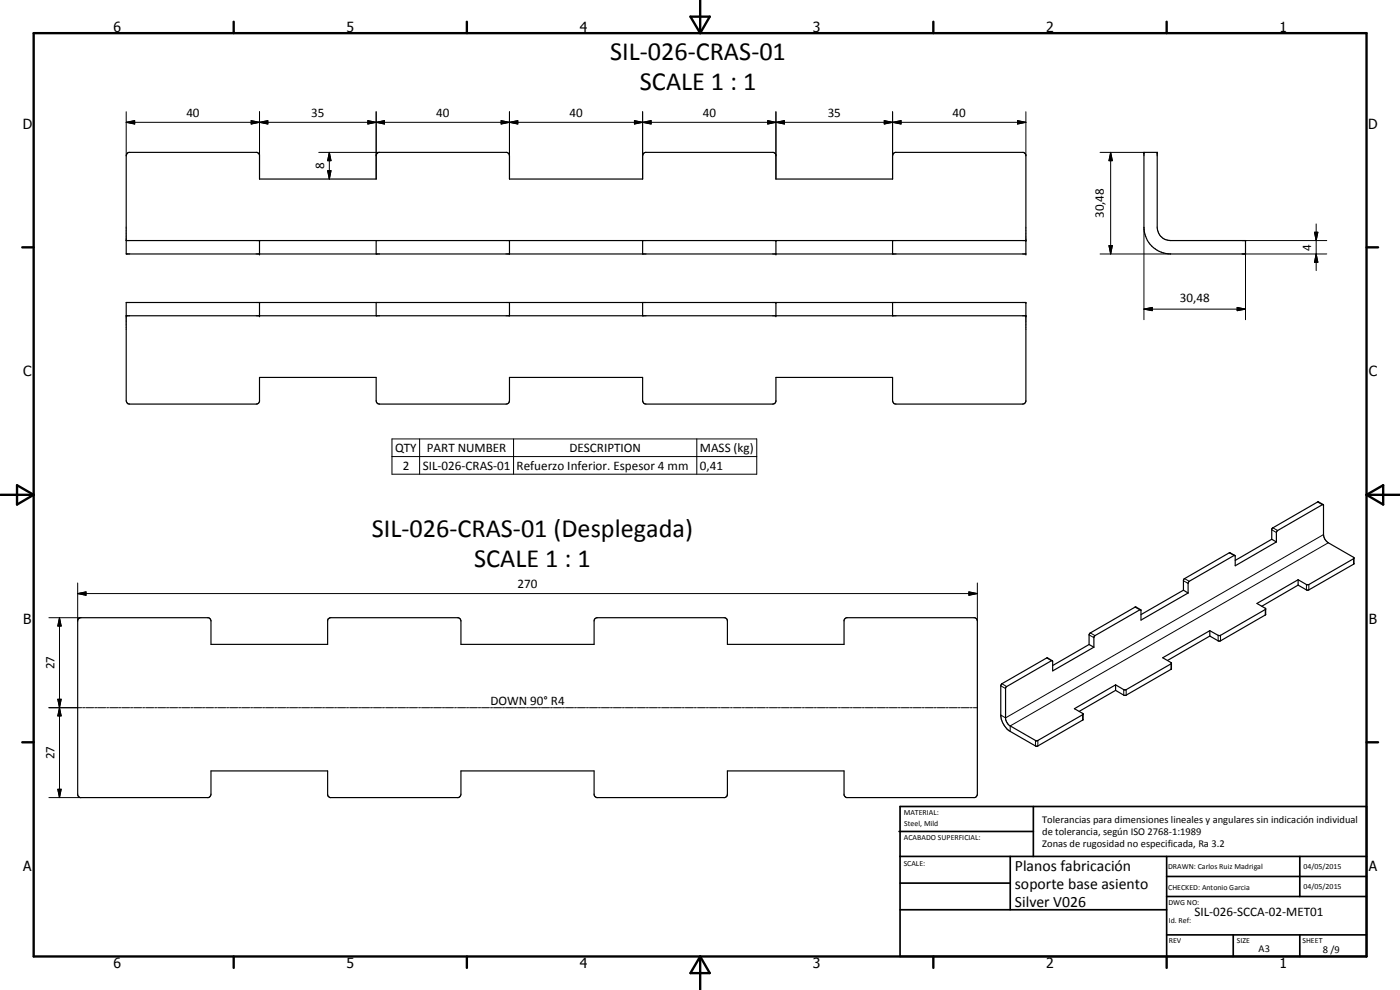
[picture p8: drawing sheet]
<svg xmlns="http://www.w3.org/2000/svg" width="420mm" height="297mm" viewBox="0 0 420 297" stroke-linecap="round" stroke-linejoin="round" font-family="sans-serif">
<g fill="none" stroke="#000" stroke-width=".35">
<path d="M38.3 45.9l.4-.2h38.4l.8 .8v7.2h35v-7l.2-.6 .6-.4h38.4l.6 .4 .2 .6v7h40v-7l.3-.8 .5-.2h38.4l.8 .8v7.2h35v-7l.4-.8 .4-.2h38.4l.8 .8v29.7h-270v-29.5zM343.3 45.7h4v22.5a4 4 0 0 0 4 4h22.5v4h-22.5a8 8 0 0 1-8-8zM37.9 72.2h270M77.9 72.2v4M112.9 72.2v4M152.9 72.2v4M192.9 72.2v4M232.9 72.2v4M267.9 72.2v4M37.9 94.7h270M37.9 90.8h270v29.6l-.4 .6-.6 .2h-38l-.6-.2-.4-.8v-7h-35v7.2l-.6 .8h-38.4l-.7-.2-.3-.8v-7h-40v7l-.2 .7-.4 .3h-38.4l-.8-.3-.2-.7v-7h-35v7.2l-.6 .8h-38.4l-.6-.2-.4-.8zM77.9 90.8v3.9"/>
<path d="M112.9 90.8v3.9M152.9 90.8v3.9M192.9 90.8v3.9M232.9 90.8v3.9M267.9 90.8v3.9M397.1 151.4l-1.5-.9-13.7 7.9-.2 .4v3M397.2 151.4l-13.9 7.9-.2 .5v2.8M397.2 151.4v9a3 3 0 0 0 1.4 2.5l7.6 4.3 .1 2-13.5 7.8h-.7l-2.5-1.4M355.2 177.1l1.4 .8M355.2 177.1l-12.8 7.3M356.6 177.9l-14.2 8.2-.1-3.2M370.6 166.7l-13.7 7.7-.3 .5v3"/>
<path d="M370.6 166.7l-1.7-.8-13.5 7.8-.2 .4v3M381.7 161.8l1.4 .8M381.7 161.8l-11 6.3M383.1 162.6l-12.4 7.2-.1-3.1M389.6 173.9l-12.4 7.2 2.6 1.4-.1 2-13.4 7.8h-.7l-2.5-1.5M389.6 175.6l-10.9 6.3M389.6 173.9v1.7M406.3 167.5l-13.5 7.9h-.7l-2.5-1.5M23.5 185.7l.6-.4h38.4l.6 .4 .2 .6v7h35v-7.2l.2-.4 .6-.4h38.4l.6 .4 .2 .6v7h40v-7l.2-.6 .6-.4h38.4l.6 .4 .2 .6v7h35v-7.2l.8-.8h38.4l.6 .4 .2 .6v52.2l-.8 .8h-38.4l-.8-.8v-7.2h-35v7l-.2 .6-.6 .4h-38.4l-.6-.4-.2-.6v-7h-40v7l-.3 .8-.5 .2h-38.4l-.8-.8v-7.2h-35v7l-.4 .8-.4 .2h-38.4l-.8-.8v-52.4zM315.8 198.2l-1.7-.8-13.5 7.8-.3 .6v8.7a6.3 6.3 0 0 0 2.9 5l7.7 4.4h.5l13.6-7.9v-1.9l-2.6-1.5 12.4-7.1M326.8 193.4l1.5 .8M326.8 193.4l-10.9 6.3"/>
<path d="M328.3 194.2l-12.4 7.1v-2.8l-.4-.3-13.5 7.8-.2 .5v9.2l.3 .9 .8 1.1 8 4.5h.5l13.7-7.9M342.3 182.9l-1.6-.8-13.6 7.9-.3 .5v2.9M342.3 182.9l-13.8 7.9-.2 .4v3M351.6 199l-13.6 7.9h-.7l-2.5-1.4M363.1 189.2l-14.2 8.2 2.7 1.5-.2 1.9-13.4 7.8h-.7l-2.5-1.5M363.1 190.8l-12.7 7.4M363.1 189.2v1.6M379.8 182.8l-13.5 7.8h-.7l-2.5-1.4M334.8 207.1l-10.9 6.3M334.8 205.5v1.6"/>
</g>
<g fill="#000">
<circle cx="343.3" cy="45.7" r=".18"/>
<circle cx="347.3" cy="45.7" r=".18"/>
<circle cx="77.9" cy="72.2" r=".18"/>
<circle cx="77.9" cy="76.2" r=".18"/>
<circle cx="232.9" cy="72.2" r=".18"/>
<circle cx="232.9" cy="76.2" r=".18"/>
<circle cx="307.9" cy="76.2" r=".18"/>
<circle cx="307.9" cy="72.2" r=".18"/>
<circle cx="373.8" cy="76.2" r=".18"/>
<circle cx="373.8" cy="72.2" r=".18"/>
<circle cx="77.9" cy="94.7" r=".18"/>
<circle cx="77.9" cy="90.8" r=".18"/>
<circle cx="232.9" cy="94.7" r=".18"/>
<circle cx="232.9" cy="90.8" r=".18"/>
<circle cx="307.9" cy="90.8" r=".18"/>
<circle cx="307.9" cy="94.7" r=".18"/>
</g>
<g fill="none" stroke="#000" stroke-width=".3">
<path d="M37.9 36.7l2.5-.5v1zM37.9 36.7h270M37.9 33.5v13.2M75.4 36.2l2.5 .5-2.5 .5zM75.4 36.2l5 1v-1l-5 1zM77.9 36.7l2.5-.5v1zM77.9 33.5v20.2M110.4 36.2l2.5 .5-2.5 .5zM110.4 36.2v1l5-1v1zM112.9 36.7l2.5-.5v1zM112.9 33.5v20.2M150.4 36.2l2.5 .5-2.5 .5z"/>
<path d="M150.4 36.2l5 1v-1l-5 1zM152.9 36.7l2.5-.5v1zM152.9 33.5v20.2M190.4 36.2l2.5 .5-2.5 .5zM192.9 36.7l2.5-.5v1zM192.9 33.5v20.2M230.4 36.2l2.5 .5-2.5 .5zM232.9 36.7l2.5-.5v1zM232.9 33.5v20.2M265.4 36.2l2.5 .5-2.5 .5zM267.9 36.7l2.5-.5v1zM267.9 33.5v20.2"/>
<path d="M305.4 36.2l2.5 .5-2.5 .5zM307.9 33.5v13.2M95.7 45.7h18.2M98.3 51.2h1l-.5 2.5zM98.8 45.7l.5 2.5h-1zM98.8 45.7v8M330.1 45.7h13.2M333.3 45.7l.5 2.5h-1zM333.3 45.7v30.5M330.1 76.2h21.2M332.8 73.7h1l-.5 2.5zM343.3 68.2v27.7"/>
<path d="M372.8 76.2h25.4M372.8 72.2h25.4M373.8 76.2v19.7M394.5 69.7h1l-.5 2.5zM395 76.2l.5 2.5h-1zM395 67.2v14M343.3 92.8l2.5-.6v1zM343.3 92.8h30.5M371.3 92.2l2.5 .6-2.5 .4zM117.6 131.7h109.5v10.6h-109.5zM117.6 137h109.5M125.9 131.7v10.6"/>
<path d="M154.1 131.7v10.6M209.1 131.7v10.6M381.7 159l1.4 .8M382 158.4l1.4 .8M395.4 150.6l1.5 .8M23.3 178.1l2.5-.5v1zM23.3 178.1h270M23.3 174.9v11.4M290.8 177.6l2.5 .5-2.5 .5zM293.3 174.9v11.4M355.2 174.2l1.4 .8M355.5 173.6l1.4 .8"/>
<path d="M368.9 165.9l1.5 .8M392.1 175.4v1.6M392.8 175.4v1.6M397.2 160.4l-95.4 55-1.5-.9M398.6 162.9l-95.4 54.9v1.7M406.2 167.6v1.7M14.7 185.3h9.6M17.9 185.3l.5 2.5h-1.1zM17.9 185.3v54M314.1 197.4l1.4 .8M326.8 190.5l1.5 .8M327.2 189.9l1.4 .8"/>
<path d="M340.6 182.2l1.5 .8M351.4 199.2v1.6M365.6 190.6v1.7M366.3 190.6v1.7M379.7 182.9v1.6M14.7 212.3h9.8M17.3 209.8h1.1l-.5 2.5zM17.9 212.3l.5 2.5h-1.1zM24.8 212.3h.6M25.7 212.3h2.4M28.4 212.3h.6M29.3 212.3h2.4"/>
<path d="M32 212.3h.6M32.9 212.3h2.4M35.6 212.3h.6M36.5 212.3h2.4M39.2 212.3h.6M40.1 212.3h2.4M42.8 212.3h.6M43.7 212.3h2.4M46.4 212.3h.6M47.3 212.3h2.4M50 212.3h.6M50.9 212.3h2.4"/>
<path d="M53.6 212.3h.6M54.5 212.3h2.4M57.2 212.3h.6M58.1 212.3h2.4M60.8 212.3h.6M61.7 212.3h2.4M64.4 212.3h.6M65.3 212.3h2.4M68 212.3h.6M68.9 212.3h2.4M71.6 212.3h.6M72.5 212.3h2.4"/>
<path d="M75.2 212.3h.6M76.1 212.3h2.4M78.8 212.3h.6M79.7 212.3h2.4M82.4 212.3h.6M83.3 212.3h2.4M86 212.3h.6M86.9 212.3h2.4M89.6 212.3h.6M90.5 212.3h2.4M93.2 212.3h.6M94.1 212.3h2.4"/>
<path d="M96.8 212.3h.6M97.7 212.3h2.4M100.4 212.3h.6M101.3 212.3h2.4M104 212.3h.6M104.9 212.3h2.4M107.6 212.3h.6M108.5 212.3h2.4M111.2 212.3h.6M112.1 212.3h2.4M114.8 212.3h.6M115.7 212.3h2.4"/>
<path d="M118.4 212.3h.6M119.3 212.3h2.4M122 212.3h.6M122.9 212.3h2.4M125.6 212.3h.6M126.5 212.3h2.4M129.2 212.3h.6M130.1 212.3h2.4M132.8 212.3h.6M133.7 212.3h2.4M136.4 212.3h.6M137.3 212.3h2.4"/>
<path d="M140 212.3h.6M140.9 212.3h2.4M143.6 212.3h.6M144.5 212.3h2.4M147.2 212.3h.6M148.1 212.3h2.4M150.8 212.3h.6M151.7 212.3h2.4M154.4 212.3h.6M155.3 212.3h2.4M158 212.3h.6M158.9 212.3h2.4"/>
<path d="M161.6 212.3h.6M162.5 212.3h2.4M165.2 212.3h.6M166.1 212.3h2.4M168.8 212.3h.6M169.7 212.3h2.4M172.4 212.3h.6M173.3 212.3h2.4M176 212.3h.6M176.9 212.3h2.4M179.6 212.3h.6M180.5 212.3h2.4"/>
<path d="M183.2 212.3h.6M184.1 212.3h2.4M186.8 212.3h.6M187.7 212.3h2.4M190.4 212.3h.6M191.3 212.3h2.4M194 212.3h.6M194.9 212.3h2.4M197.6 212.3h.6M198.5 212.3h2.4M201.2 212.3h.6M202.1 212.3h2.4"/>
<path d="M204.8 212.3h.6M205.7 212.3h2.4M208.4 212.3h.6M209.3 212.3h2.4M212 212.3h.6M212.9 212.3h2.4M215.6 212.3h.6M216.5 212.3h2.4M219.2 212.3h.6M220.1 212.3h2.4M222.8 212.3h.6M223.7 212.3h2.4"/>
<path d="M226.4 212.3h.6M227.3 212.3h2.4M230 212.3h.6M230.9 212.3h2.4M233.6 212.3h.6M234.5 212.3h2.4M237.2 212.3h.6M238.1 212.3h2.4M240.8 212.3h.6M241.7 212.3h2.4M244.4 212.3h.6M245.3 212.3h2.4"/>
<path d="M248 212.3h.6M248.9 212.3h2.4M251.6 212.3h.6M252.5 212.3h2.4M255.2 212.3h.6M256.1 212.3h2.4M258.8 212.3h.6M259.7 212.3h2.4M262.4 212.3h.6M263.3 212.3h2.4M266 212.3h.6M266.9 212.3h2.4"/>
<path d="M269.6 212.3h.6M270.5 212.3h2.4M273.2 212.3h.6M274.1 212.3h2.4M276.8 212.3h.6M277.7 212.3h2.4M280.4 212.3h.6M281.3 212.3h2.4M284 212.3h.6M284.9 212.3h2.4M287.6 212.3h.6M288.5 212.3h2.4"/>
<path d="M291.2 212.3h.6M292.1 212.3h1.2M300.3 205.8l1.5 .8M300.7 205.1l1.4 .9M324.9 214.5v1.6M337.3 206.9v1.7M338 206.9v1.7M14.7 239.3h9.6M17.3 236.8h1.1l-.5 2.5zM310.8 222.2v1.6M311.5 222.2v1.6"/>
</g>
<g fill="none" stroke="#000" stroke-width=".71">
<path d="M10.1 9.9h400v277.1h-400zM70.1 6.5v3.4M140.1 6.5v3.4M207.2 5h5.8l-2.9 4.9zM210.1 0v9.9M280.1 6.5v3.4M350.1 6.5v3.4M6.7 74.2h3.4M410.1 74.2h3.5M.1 148.5h10M5.1 145.6l5 2.9-5 2.9zM410.1 148.5h10"/>
<path d="M410.1 148.5l5-2.9v5.8zM6.7 222.7h3.4M410.1 222.7h3.5M70.1 287v3.4M140.1 287v3.4M210.1 287v10M210.1 287l2.9 5h-5.8zM280.1 287v3.4M350.1 287v3.4"/>
</g>
<g fill="none" stroke="#000" stroke-width=".51">
<path d="M269.8 249.5h40.3M270.1 242h140v45h-140zM270.1 257h140M303.2 257v16M310.1 242v15M350.1 257v30M390.1 257v12M270.1 265h33.1M270.1 273h80M350.1 269h60M350.1 263h60M350.1 280.5h60"/>
<path d="M370.1 280.5v6.5M390.1 280.5v6.5"/>
</g>
<g fill="#000">
<path d="M37.9 36.7l2.5-.5v1zM75.4 36.2l2.5 .5-2.5 .5zM77.9 36.7l2.5-.5v1zM110.4 36.2l2.5 .5-2.5 .5zM112.9 36.7l2.5-.5v1zM150.4 36.2l2.5 .5-2.5 .5zM152.9 36.7l2.5-.5v1zM190.4 36.2l2.5 .5-2.5 .5zM192.9 36.7l2.5-.5v1zM230.4 36.2l2.5 .5-2.5 .5zM232.9 36.7l2.5-.5v1zM265.4 36.2l2.5 .5-2.5 .5z"/>
<path d="M267.9 36.7l2.5-.5v1zM305.4 36.2l2.5 .5-2.5 .5zM98.3 51.2h1l-.5 2.5zM98.8 45.7l.5 2.5h-1zM333.3 45.7l.5 2.5h-1zM332.8 73.7h1l-.5 2.5zM394.5 69.7h1l-.5 2.5zM395 76.2l.5 2.5h-1zM343.3 92.8l2.5-.6v1zM371.3 92.2l2.5 .6-2.5 .4zM23.3 178.1l2.5-.5v1zM290.8 177.6l2.5 .5-2.5 .5z"/>
<path d="M17.9 185.3l.5 2.5h-1.1zM17.3 209.8h1.1l-.5 2.5zM17.9 212.3l.5 2.5h-1.1zM17.3 236.8h1.1l-.5 2.5z"/>
</g>
<g font-size="7.9">
<text x="183.1" y="17.9">SIL-026-CRAS-01</text>
<text x="192.1" y="27">SCALE 1 : 1</text>
<text x="111.6" y="161.2">SIL-026-CRAS-01 (Desplegada)</text>
<text x="142.3" y="170.2">SCALE 1 : 1</text>
</g>
<g font-size="4.7">
<text x="304.6" y="261.2">Planos fabricación</text>
<text x="304.6" y="266.6">soporte base asiento</text>
<text x="304.6" y="272">Silver V026</text>
</g>
<g font-size="4.2">
<text x="34" y="9.6">6</text>
<text x="104" y="9.6">5</text>
<text x="174" y="9.6">4</text>
<text x="244" y="9.6">3</text>
<text x="314" y="9.6">2</text>
<text x="384" y="9.6">1</text>
<text x="6.8" y="38.7">D</text>
<text x="410.6" y="38.7">D</text>
<text x="7" y="112.9">C</text>
<text x="410.8" y="112.9">C</text>
<text x="7" y="187.1">B</text>
<text x="410.8" y="187.1">B</text>
<text x="7" y="261.4">A</text>
<text x="410.8" y="261.4">A</text>
<text x="34" y="290.4">6</text>
<text x="104" y="290.4">5</text>
<text x="174" y="290.4">4</text>
<text x="244" y="290.4">3</text>
<text x="314" y="290.4">2</text>
<text x="384" y="290.4">1</text>
</g>
<g font-size="3.9">
<text x="56" y="35.2">40</text>
<text x="93.4" y="35.2">35</text>
<text x="130.9" y="35.2">40</text>
<text x="170.9" y="35.2">40</text>
<text x="210.9" y="35.2">40</text>
<text x="248.4" y="35.2">35</text>
<text x="285.9" y="35.2">40</text>
<text x="97.3" y="50.8" transform="rotate(-90 97.3 50.8)">8</text>
<text x="331.2" y="65.4" transform="rotate(-90 331.2 65.4)">30,48</text>
<text x="393.5" y="75.2" transform="rotate(-90 393.5 75.2)">4</text>
<text x="354.1" y="90.7">30,48</text>
<text x="118.6" y="135.6">QTY</text>
<text x="128.1" y="135.6">PART NUMBER</text>
<text x="170.9" y="135.6">DESCRIPTION</text>
<text x="210" y="135.8">MASS (kg)</text>
<text x="120.9" y="141">2</text>
<text x="126.9" y="141">SIL-026-CRAS-01</text>
<text x="155.1" y="141">Refuerzo Inferior. Espesor 4 mm</text>
<text x="210" y="141">0,41</text>
<text x="155.4" y="176.5">270</text>
<text x="16.3" y="200.8" transform="rotate(-90 16.3 200.8)">27</text>
<text x="147.2" y="211.5">DOWN 90° R4</text>
<text x="16.3" y="227.8" transform="rotate(-90 16.3 227.8)">27</text>
<text x="358.5" y="275">SIL-026-SCCA-02-MET01</text>
</g>
<g font-size="3.1">
<text x="312.7" y="246.8">Tolerancias para dimensiones lineales y angulares sin indicación individual</text>
<text x="312.7" y="250.4">de tolerancia, según ISO 2768-1:1989</text>
<text x="312.7" y="254">Zonas de rugosidad no especificada, Ra 3.2</text>
<text x="377.7" y="285.6">A3</text>
<text x="397" y="285.9">8 /9</text>
</g>
<g font-size="2.4">
<text x="271.2" y="244.4">MATERIAL:</text>
<text x="271.3" y="252">ACABADO SUPERFICIAL:</text>
<text x="271.4" y="247.9">Steel, Mild</text>
<text x="271.2" y="259.7">SCALE:</text>
<text x="350.6" y="260.8">DRAWN: Carlos Ruiz Madrigal</text>
<text x="391.2" y="260.6">04/05/2015</text>
<text x="350.6" y="267">CHECKED: Antonio Garcia</text>
<text x="391.2" y="266.7">04/05/2015</text>
<text x="350.6" y="271.4">DWG NO:</text>
<text x="350.8" y="276.9">Id. Ref:</text>
<text x="350.8" y="282.8">REV</text>
<text x="371.2" y="282.9">SIZE</text>
<text x="390.9" y="282.9">SHEET</text>
</g>
</svg>
